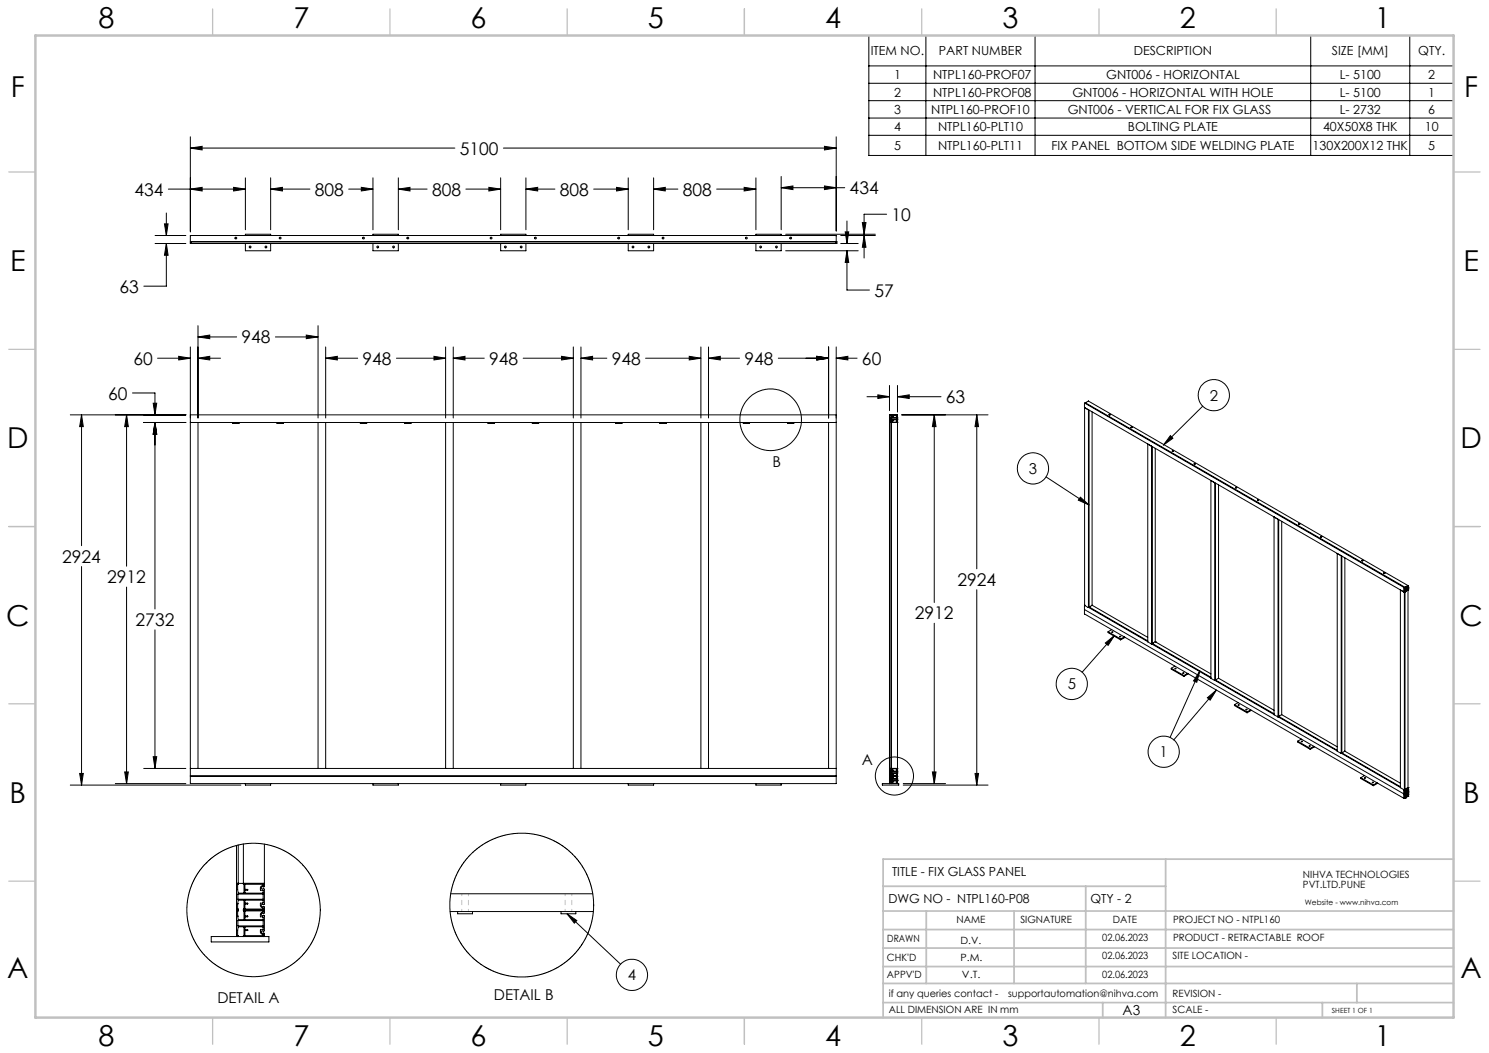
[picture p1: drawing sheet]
<svg xmlns="http://www.w3.org/2000/svg" width="420mm" height="297mm" viewBox="0 0 420 297" stroke-linecap="round" stroke-linejoin="round" font-family="sans-serif">
<g fill="none" stroke="#000" stroke-width=".28">
<path d="M245.1 10h164.9v33.8h-164.9zM245.1 18.6h164.9M261.2 10v33.8M292 10v33.8M369.7 10v33.8M397.7 10v33.8M53.7 38.6v26.8M235.9 38.6v26.6M245.1 23.5h164.9M245.1 28.4h164.9M245.1 33.3h164.9M245.1 38.2h164.9"/>
<path d="M47.5 53.3h21.7M53.7 41.8l3.3-.5v1zM53.7 53.3l3.3-.5v1.1zM53.7 41.8h74.6M65.9 52.8l3.3 .5-3.3 .6zM69.2 50.2v14.6M76.3 53.3l3.4-.5v1.1zM76.3 53.3h11.1M76.3 50.2v14.6M98.4 53.3h6.8M101.9 52.8l3.3 .5-3.3 .6zM105.2 50.2v14.6"/>
<path d="M112.4 53.3h8.1M112.4 50.2v14.6M112.4 53.3l3.2-.5v1.1zM131.4 53.3h9.8M137.9 52.8l3.3 .5-3.3 .6zM141.2 50.2v14.6M142 41.8h93.9M148.3 53.3h8.2M148.3 50.2v14.6M148.3 53.3l3.4-.5v1.1zM167.5 53.3h9.7M173.9 52.8l3.3 .5-3.3 .6z"/>
<path d="M177.2 50.2v14.6M184.4 53.3h6.8M184.4 50.2v14.6M184.4 53.3l3.2-.5v1.1zM202.1 53.3h11.1M209.9 52.8l3.3 .5-3.3 .6zM213.2 50.2v14.6M220.3 49.8v15M220.3 52.9h18M220.3 52.9l3.4-.4v1zM232.6 41.3l3.3 .5-3.3 .5zM232.6 52.5l3.3 .4-3.3 .6z"/>
<path d="M43.7 66.4h8.7M43.7 68.7h8.7M46.4 63.1h1l-.5 3.3zM46.9 68.7l.5 3.3h-1zM46.9 68.7v12h-6.3M46.9 60.1v6.3M53.7 66.4h182.2v2.3h-182.2zM53.7 68.1h.1M53.7 68.5h.1M53.7 68.1h182.2M53.7 68.5h182.2M69.2 66.4v-.3h7.1v.3"/>
<path d="M69.2 68.7v2h7.1v-2M105.2 66.4v-.3h7.2v.3M105.2 68.7v2h7.2v-2M141.2 66.4v-.3h7.1v.3M141.2 68.7v2h7.1v-2M177.2 66.4v-.3h7.2v.3M177.2 68.7v2h7.2v-2M213.2 66.4v-.3h7.1v.3M213.2 68.7v2h7.1v-2M221.6 66.1h25.3M221.6 70.7h20.5M235.9 68.1h.1"/>
<path d="M235.9 68.5h.1M237.1 66.4h9.8M237.1 68.7h5M238.4 65.4h1l-.5 3.3zM238.9 70.7v11.1h6.4M238.9 62.3v6.4M238.9 70.7l.5 3.3h-1zM243.2 62.8h1.1l-.6 3.3zM243.7 66.4v6.4M243.7 66.4l.6 3.3h-1.1zM250.1 60.4h-6.4v5.7M53.7 97.9v21.3"/>
<path d="M55.8 95l3.4-.5v1zM55.8 91.9v26M55.8 95h10.9M77.7 95h12M86.4 94.5l3.3 .5-3.3 .5zM89.7 91.9v26M91.9 97.9v20M125.7 97.9v20M127.8 97.9v20M161.7 97.9v20M163.9 97.9v20M197.7 97.9v20"/>
<path d="M199.8 97.9v20M233.7 97.9v20M235.9 97.9v21.3M19.8 117h32.6M23 117l.5 3.3h-1zM23 117v36.9M35.7 117l.5 3.3h-1zM35.7 117v42.7M37.4 110.8h6.3v6.2M40.5 119.2h11.9M43.2 113.7h1l-.5 3.3zM43.7 119.2l.5 3.3h-1z"/>
<path d="M43.7 119.2v52.6M44.5 101h9.2M50.4 100.5l3.3 .5-3.3 .5zM53.7 119.2h2.1M53.7 117.1h182.2M53.7 119.2v97.5M55.8 101l3.4-.5v1zM55.8 101h6.4M55.8 119.2h33.9M55.8 119.2v97.5M65.7 119.2v.2h1.7v-.2M78.1 119.2v.2h1.8v-.2"/>
<path d="M89.7 119.2h2.2M89.7 119.2v97.5M91.9 101l3.2-.5v1zM91.9 101h9M91.9 119.2h33.8M91.9 119.2v97.5M101.6 119.2v.2h1.8v-.2M111.8 101h13.9M114.1 119.2v.2h1.8v-.2M122.4 100.5l3.3 .5-3.3 .5zM125.7 119.2h2.1M125.7 119.2v97.5"/>
<path d="M127.8 101l3.4-.5v1zM127.8 101h8.8M127.8 119.2h33.9M127.8 119.2v97.5M137.7 119.2v.2h1.7v-.2M147.6 101h14.1M150.1 119.2v.2h1.8v-.2M158.4 100.5l3.3 .5-3.3 .5zM161.7 119.2h2.2M161.7 119.2v97.5M163.9 101h7.3M163.9 101l3.2-.5v1z"/>
<path d="M163.9 119.2h33.8M163.9 119.2v97.5M173.6 119.2v.2h1.8v-.2M182.1 101h15.6M186.1 119.2v.2h1.8v-.2M194.4 100.5l3.3 .5-3.3 .5zM197.7 119.2h2.1M197.7 119.2v97.5M199.8 101h8.8M199.8 101l3.4-.5v1zM199.8 119.2h33.9M199.8 119.2v97.5"/>
<path d="M209.7 119.2v.2h1.7v-.2M219.5 101h14.2M222.1 119.2v.2h1.8v-.2M230.4 100.5l3.3 .5-3.3 .5zM233.7 119.2h2.2M233.7 119.2v97.5M235.9 101h5.9M235.9 101l3.2-.5v1zM235.9 119.2v97.5M244.5 111.9h6.4M247.6 111.4l3.3 .5-3.3 .5zM250.9 108.7v7.1"/>
<path d="M251 119.2v97.5M251 118.7v-.3h.5v.7M251 118.7h.1M251 119.1h.1M251 119.2h2.1M251 118.7v.4M251 119.2h.1M251 117.9v.4h2v-.4M251 117.9h.1M251 117.1v.7h.5v-.7M251 117.1h.1M251 117.9h2"/>
<path d="M251.1 119.2h.1M251.1 117l-.2 .1 .1 2.1M251.1 117v.1M251.1 119.1v97.7M251.5 119.2h.1M251.5 117h1.7v.3h-.3l.3 .2v1.2l-.3 .1 .3 .1-.1 .3M251.5 119.1h.1M251.5 117.1h.1M251.5 119.1v97.7M251.6 117.5h.1M251.6 117.6h.1M251.6 119.1h.1"/>
<path d="M251.6 118.4h.1M251.6 118.6h.1M251.6 118.7h.1M251.6 118.4v.2M251.6 118.7v.4M251.6 117.6h.2M251.6 119.1h1.4M251.6 118.4h1.4M251.6 117.5h.2M251.6 118.6h.2M251.6 118.7h.2M251.8 117.5h.1"/>
<path d="M251.8 117.6h.1M251.8 118.6h.1M251.8 118.7h.1M251.8 117.5v.1M251.8 118.6v.1M253 117.2h.1M253 117.2l-.2 .4h.2v.2h-1.4v-.2M253 117.2l-1.4-.1v.4M253 118.4v.2h-.2l.2 .5M253 119.1h.1M253 117.9h.1M253 118.4h.1"/>
<path d="M253.1 119.2v97.5M253.2 108.7v7.5M253.2 111.9h12.2M253.2 111.9l3.3-.5v1zM254.4 117h24.3M263.5 117l.5 3.3h-1zM263.5 117v52.9M275.5 117l.5 3.3h-1zM275.5 117v43.4M305.9 114.9h.1M305.9 113.8v58.1M305.9 115l1.1 .6"/>
<path d="M305.9 113.7v.1M305.9 114.9l90.2 52.1M306 113.7h.1M306 113.7l90.1 52.1M306 113.7h-.1M306.2 113.6h.1M306.2 113.6l.8-.5 90.2 52.1M306.2 113.6l90.1 52.1M306.2 113.6v.2M307 115.6v55.7M307.2 115.7v55.5M308 116.2v54.5"/>
<path d="M312.8 116.9l.4 .1zM313.2 117h-.4h.2M339.3 114.5l-11.1 11.1M295.1 134.5l12.1 7.9M319.4 120.5h-.4l.2 .1M323.7 125.3l1.1 .6M323.7 125.3v55.7l1.1 .6M323.7 125.2v.1M324.8 125.9v55.7M325 126v55.5M325.9 126.5v54.5M330.1 122.9l.7 .7-2.6 2z"/>
<path d="M330.7 127.2l.3 .1zM330.7 127.3h.3M330.7 127.2l.2 .1M337.2 130.8h-.4l.2 .1M341.6 135.5h.1M341.6 135.5v55.8M341.6 135.6l1 .5 .1 55.8M342.8 136.3l.1 55.5M343.7 136.8v54.5M348.8 137.5h-.3l.2 .2M23 159.8v61.6M304.7 140.2l2.5 2.2-3-1.3z"/>
<path d="M354.7 141.1l.3 .1zM354.7 141.1h.3M354.7 141.1l.2 .1M360.4 146.4h.1M360.4 146.4l-1-.6v55.8l1.1 .6M360.5 146.5v55.7M360.7 146.5v55.5M361.5 147v54.6M366.3 147.8h.3M366.3 147.8l.2 .1M372.8 151.4h-.3l.2 .1M377.2 156.1h.1"/>
<path d="M377.2 156.1v55.8M377.2 156.1l1 .6M378.3 156.7v55.8M378.5 156.8v55.5M379.3 157.3v54.6M384.1 158.1h.4M384.1 158.1l.2 .1M35.7 165.6v55.4M43.7 177.7v39M263.5 175.8v45.2M275.5 166.3v55.1M305.9 171.9h.1"/>
<path d="M305.9 170.7l1.1 .6M305.9 170.7h.1M305.9 170.7v.1M305.9 171.9v1.3l90.2 52M305.9 171.9l90.2 52.1M307 171.3h.1M307 171.3l16.7 9.7M307 171.1l16.7 9.7M307 171l.2 .1M307.2 171.2h.1M308 170.7l15.7 9.1M308 170.7l-.8 .5"/>
<path d="M312.6 178.2l3.5 2M312.6 178.2v.2l3.5 2.1M313.6 178.3h.3zM313.6 177.6l-1 .6M314.4 179.2l-9.2 10.4M315.8 179.5l.4 .1zM317.1 179.6l-1 .6M317.4 179.8l-1.3 .7M390.3 161.6l.4 .1-.3 .1zM390.6 161.7h-.3l.2 .1M395 166.4h.1M395 166.4v55.8"/>
<path d="M395 166.4l1.1 .6M396.1 167h.1M396.1 166.7h.1M396.1 166.9h.1M396.1 165.8h.1M396.1 166h.1M396.1 166.5h.1M396.1 166.7l.2 .2M396.1 165.8v1.2M396.1 166v.2M396.1 166.5v.2M396.1 166.2h.1"/>
<path d="M396.1 166.2v.1M396.1 166.9v55.9M396.3 166.8h.1M396.3 166.8v55.8M396.3 166.9h.1M396.3 166.4h.1M396.3 166h.1M396.3 165.7h.1M396.3 165.6v.4M396.3 166.4l-.2 .1M396.3 166l-.2 .2M396.4 166.5h.1"/>
<path d="M396.4 165.9h.1M396.4 165.7l.1 .1M396.4 166.4h.1M396.4 166.4l-.1 .5M396.5 166.4h.1M396.5 166.5h.1M396.5 166.4l-.1 .1M396.5 165.8h.1M396.5 165.8l-.1 .1M396.5 166.4v.1M396.8 165.4l.2 .2M396.8 166.2l.3 .1"/>
<path d="M397 166.2l.1 .1M397 166.2h.1M397 165.6h.1M397.1 166.3h.1M397.1 165.3l.1 .1M397.1 166.2h.1M397.1 165.2h.1M397.1 165.4h.1M397.1 166l-.1 .2M397.1 165.9h.1M397.1 165.9l-.7 .5M397.1 166.4l-.7 .4"/>
<path d="M397.1 166.4h.1M397.1 165.7h.1M397.1 165.3l-.1 .3M397.1 165.2l-.7 .4M397.1 165.6l-.7 .4M397.1 165.5l-.1 .1M397.1 165.2l-.8 .4M397.1 165.9l-1 .6M397.1 165.7l-1 .5M397.2 166.1l-.1 .1M397.2 166.3l-.9 .6M397.2 165.3l-.1 .1"/>
<path d="M397.2 165.2v.1M397.2 165.4v.7M397.2 166.2v56.1M311.8 181.4l2.6-2.2-1.8 2.8zM316.1 180.2v.3M324.8 181.6h.1M324.8 181.6l16.8 9.6M324.8 181.4l16.8 9.6M324.8 181.3l.2 .1M325 181.5h.1M325.9 181h.1M325.9 181l15.7 9.1"/>
<path d="M325.9 181l-.9 .5M330.4 188.5l3.5 2M330.4 188.5v.2l3.5 2.1M331.4 187.9l-1 .6M333.9 190.5v.3M335 189.9l-1.1 .6M335.2 190l-1.3 .8M338.5 189.2l-.9 3.2-.9-.4zM338.5 189.2l-8.5 18.8M340.6 196.8l2.5-2.2-1.8 2.9zM341.6 191.3h.1M341.6 191.3l1.1 .6"/>
<path d="M342.7 191.9h.1M342.7 191.9l16.7 9.6M342.7 191.7l16.7 9.6M342.7 191.6l.1 .1M342.8 191.7h.1M343.1 194.6l-12 14.1M343.7 191.3l15.7 9M343.7 191.3l-.8 .5M348.2 198.8l3.6 2M348.2 198.8v.2l3.6 2M349.3 198.2l-1.1 .6M22.5 218.2h1l-.5 3.2z"/>
<path d="M35.2 217.7h1l-.5 3.3zM40.5 216.7h11.9M43.2 213.4h1l-.5 3.3zM53.7 216.7h2.1M53.7 216.7v2.2M53.7 218.9v2.1h182.2v-2.1M53.7 218.9h182.2M55.8 216.7h33.9M89.7 216.7h2.2M91.9 216.7h33.8M125.7 216.7h2.1M127.8 216.7h33.9"/>
<path d="M161.7 216.7h2.2M163.9 216.7h33.8M197.7 216.7h2.1M199.8 216.7h33.9M233.7 216.7h2.2M235.9 216.7v2.2M251 218.4h.1M251 218.8h.1M251 216.7v2.2M251 216.8h.1M251 217.2h.1M251 218.9v2.1"/>
<path d="M251 219h.1M251 219.4h.1M251 216.7h2.1M251 218.9h.1M251 216.8v.4M251 218.4v.4M251 219v.4M251 217.2v.3M251 219.4v.3M251 216.7h.1M251 217.5h.1M251 217.6h.1"/>
<path d="M251 218h.1M251 219.7h.1M251 217.6v.4M251 219.7v.5M251 217.6h2v.4M251 218.1v.3M251 218h2M251 219.7h2M251.1 216.7h.1M251.1 218.1h.4v.7M251.1 218.1h-.1M251.1 216.8h-.1"/>
<path d="M251.1 218.8v.1M251.5 216.7h.1M251.5 218.9h.1M251.5 218.8h.1M251.5 216.8h.1M251.5 218.8v.1M251.5 216.8v.7h-.4M251.5 219v.7h-.4M251.5 219h.1M251.5 218.9h1.6M251.6 218.1h.1M251.6 218.4h.1"/>
<path d="M251.6 218.8h.1M251.6 217.3h.1M251.6 217.5h.1M251.6 216.8h.1M251.6 216.8v.4h.2M251.6 219h.1M251.6 219.4h.1M251.6 219.4v.1M251.6 217.3v.2M251.6 218.1v.2h.2M251.6 218.4v.4M251.6 219v.4"/>
<path d="M251.6 219.5v.2h1.4M251.6 218.1h1.4M251.6 218.8h1.4M251.6 216.8h1.4M251.6 217.5h1.4M251.6 218.4h.2M251.6 219h1.4M251.6 219.4h.2M251.8 218.3h.1M251.8 218.4h.1M251.8 217.3h-.2M251.8 217.2h.1"/>
<path d="M251.8 219.4h.1M251.8 218.3v.1M253 218.3l-.2 .2 .2 .3M253 218.3h.1M253 217.3h.1M253 216.9l-.2 .2v.2h.2M253 216.9h.1M253 218.1h.1M253 218.8h.1M253 218h.1M253 217.5h.1M253 216.8h.1"/>
<path d="M253 219.7h.1M253 219l-.2 .2 .2 .2M253 219h.1M253 219.6v.1M253 219.5h.1M253 216.8v.1M253 217.3v.2M253 218.1v.2M253 219.5v.1M253 219.7v.5M253.1 216.7l.1 .3-.3 .1 .3 .1v1.2l-.3 .1 .3 .1-.1 .3M253.1 218.9l.1 .2-.3 .1 .3 .1v1.3h-.3l.3 .2-.1 .2"/>
<path d="M263 217.7h1l-.5 3.3zM275 218.2h1l-.5 3.2zM351.5 200l.3 .2h-.3zM351.8 200.8v.2M352.8 200.2l-1 .6M353 200.3l-1.2 .7M360.5 202.2h.1M360.5 202.2l16.7 9.6M360.5 202l16.7 9.6M360.5 201.9l.2 .1M360.7 202h.1M361.5 201.6l-.8 .4"/>
<path d="M361.5 201.6l15.7 9M366 209.1l3.6 2M366 209.1v.2l3.6 2M367 209.1l.2-.1 .2 .2zM367.1 208.5l-1.1 .6M369.3 210.4h.3zM369.6 211.1v.2M370.6 210.5l-1 .6M370.8 210.6l-1.2 .7M377.2 211.9h.1M377.2 211.9l1.1 .6M378.3 212.4l16.7 9.7"/>
<path d="M378.3 212.3l16.7 9.6M378.3 212.2l.2 .1M378.5 212.3h.1M379.3 211.9l-.8 .4M379.3 211.9l15.7 9M383.9 219.4l3.5 2M383.9 219.4v.2l3.5 2M384.9 219.4l.3 .1zM384.9 218.8l-1 .6M19.8 221.4h48.1M32.5 221h19.9M66.7 238.5v10.7h.3"/>
<path d="M67.2 238.3v11.1h-.1M68.7 238.1v11.3h.1M69.2 221v.4h7.1v-.4M74.6 238.1v11.1h-.3M105.2 221v.4h7.2v-.4M141.2 221v.4h7.1v-.4M177.2 221v.4h7.2v-.4M213.2 221v.4h7.1v-.4M248.9 221h4.6v.4h-4.6zM251 220.5v-.3h.5v.7M251 220.5h.1M251 220.9h.1"/>
<path d="M251 220.9l.1 .1M251 220.5v.4M251 221h.1M251 220.2h.1M251 220.2h2M251.1 221h.1M251.5 221h.1M251.5 220.9v.1M251.5 220.9h.1M251.6 220.2h.1M251.6 220.2v.3h.2M251.6 220.6h.1"/>
<path d="M251.6 220.9h.1M251.6 220.6v.3M251.6 220.2h1.4M251.6 220.9h1.4M251.8 220.5h.1M251.8 220.5l-.2 .1M253 220.2v.3h-.2l.2 .3M253 220.2h.1M253 220.9h.1M254.8 221h11.9M254.8 221.4h23.9M387.4 221.4v.2"/>
<path d="M388.4 220.8l-1 .6M388.6 220.9l-1.2 .7M395 222.2h.1M395 222.2l1.1 .6M396.1 224h.1M396.1 225.2h.1M396.1 223.7h.1M396.1 223.9h.1M396.1 222.8h.1M396.1 223.1h.1M396.1 224.9h.1M396.1 225.1v.1"/>
<path d="M396.1 224.3h.1M396.1 224.7h.1M396.1 223.7l.2 .1M396.1 223.8l.2 .1M396.1 225.1h.1M396.1 224.9l.2 .2M396.1 222.8v2.4M396.1 223.1v.1M396.1 224.3v.1M396.1 222.7h.1M396.1 223.5h.1M396.1 223.9v.1"/>
<path d="M396.1 223.2h.1M396.1 224.8h.1M396.1 224.4h.1M396.1 222.5l.2 .2M396.1 222.7v.1M396.1 222.5l.2 .1M396.1 223.5v.2M396.1 224.8v.1M396.3 222.6h.1M396.3 223.8h.1M396.3 223.4h.1M396.3 223.1h.1"/>
<path d="M396.3 222.7h.1M396.3 225.1h.1M396.3 225h.1M396.3 224.6h.1M396.3 223.9h.1M396.3 223.8v.1M396.3 222.6v.5M396.3 223.4l-.2 .1M396.3 223.1l-.2 .1M396.3 224.6l-.2 .2M396.4 223.5h.1M396.4 224.7h.1"/>
<path d="M396.4 224.1h.1M396.4 222.7l.1 .1M396.4 223.4h.1M396.4 224h.1M396.4 224.6h.1M396.4 223.4l-.1 .9-.2 .1M396.4 224.6l-.1 .5M396.4 224.8h.1M396.4 224.1v.1M396.5 223.4h.1M396.5 223.4l-.1 .2M396.5 222.8h-.1"/>
<path d="M396.5 222.8h.1M396.5 222.8l-.1 .1M396.5 224.6h.1M396.5 224h.1M396.5 224.6l-.1 .1M396.5 224l-.1 .1M396.5 224.7h.1M396.5 224.7l-.1 .1M396.5 223.4v.1M396.8 222.4l.2 .1M396.8 223.2l.3 .1M396.8 223.6l.2 .2"/>
<path d="M396.8 224.4l.3 .1M397 222.5h.1M397 224.4l.1 .1M397 224.4h.1M397 223.8h.1M397.1 223.3h.1M397.1 224.5v.1M397.1 222.4h.1M397.1 223.2h.1M397.1 223.6h.1M397.1 224.4h.1M397.1 223.1h.1"/>
<path d="M397.1 223.1v.1M397.1 223.1v.2M397.1 223h.1M397.1 223l-.7 .4M397.1 223.3l-.7 .5M397.1 222.9h.1M397.1 222.7h.1M397.1 222.7l-1 .5M397.1 222.9l-1 .6M397.1 222.2l-.1 .3M397.1 222.2h.1M397.1 222.2l-.7 .4"/>
<path d="M397.1 222.6l-.7 .4M397.1 222.6h.1M397.1 222.5h-.1M397.2 224.5h.1M397.2 223.7h.1M397.1 224.2h.1M397.1 224.2l-.7 .4M397.1 224.6l-.7 .4M397.1 224.6h.1M397.1 224.1h.1M397.1 223.9h.1M397.1 223.9l-1 .6"/>
<path d="M397.1 223.5l-.1 .3M397.1 223.4h.1M397.1 223.4l-.7 .5M397.1 223.8l-.7 .5M397.1 223.8h.1M397.1 223.7l-.1 .1M397.1 222.2l-.8 .4M397.1 223.4l-.8 .4M397.1 224.6l-.8 .5M397.1 224.3l-.1 .1M397.1 224.1l-1 .6M397.2 222.1h.1"/>
<path d="M397.2 223.4h.1M397.2 223.2h.1M397.2 223.3l-.1 .1M397.2 222.2h.1M397.2 222.3l-.1 .1M397.2 222.4h.1M397.2 224.3l-.1 .2M397.2 223.5l-.1 .2M397.2 222.4v.7M397.2 223.2l-.1 .1M397.2 223.4v.1M397.2 223.7v.6"/>
<path d="M397.2 224.5l-.1 .1M397.2 222.1l-.1 .1M67 249.2l-.3 .2v7.1l.3 .1M67 256.6l-.3 .3v7l.3 .3M67 249.2h.2M67 256.6h.2M67 254.9l.2-1h1.6v2.5l-.1 .2M67 254.9h.1M67 254.9v1.5l.2 .2M67 249.4h.1M67 250.9h.1M67 258.4h.1"/>
<path d="M67 258.4l.2 1h1.6M67 249.4v1.5M67.1 252.2h7.1v1.4h-7.1zM67.1 252.2h.1M67.1 259.6h7.1v1.5l-7.1 .1zM67.2 249.2h.1M67.2 256.6h.1M67.2 256.6l-.2 1.8M67.2 249.2h7.1M68.7 249.2h.1M68.7 256.6h.1M68.7 256.6l.1 2.8"/>
<path d="M68.7 256.6h5.6M68.8 249.4h.1M68.8 249.4v2.5h-1.6l-.2-1M68.8 259.4h.1M69.1 254l5.1-.1v.7l-.7 .1-.1 .7 .3 .5 .5 .1v.4h-5.1v-1.4h.7l.1-.3h-.8zM69.1 249.4h5.1v.4l-.6 .3-.2 .9 .8 .1v.8h-5.1v-.8h.7l.1-.2-.8-.1zM69.1 257l5.1-.1v.4l-.5 .1-.3 .5 .1 .7h.7v.8h-5.1v-.8h.8v-.2l-.8-.1zM74.3 249.2l.3 .1-.2 .9a.39 .39 0 0 0-.6-.1 .39 .39 0 0 0 0 .6 .39 .39 0 0 0 .6-.1l.2 .2v4.2l-.2 .2a.4 .4 0 0 0-.6-.1 .4 .4 0 0 0 0 .6 .4 .4 0 0 0 .6 0l.2 .1v.7l-.3 .1M74.3 256.6l.3 .2v.7l-.2 .2a.39 .39 0 0 0-.6-.1 .39 .39 0 0 0 0 .6 .39 .39 0 0 0 .6-.1l.2 .2v4.2l-.2 .2a.39 .39 0 0 0-.6-.1 .39 .39 0 0 0 0 .6 .39 .39 0 0 0 .6-.1l.2 .9-.3 .2M127 257.1h40.4M127.1 252.1h40.1M129.1 257.1v.6h4.2v-.6"/>
<path d="M158.3 257.1v.6h4.1v-.6M159.9 257.7l2.8 1.9-.7 .8zM159.9 257.7l15.1 14.3M59.6 264.2h16.2v1.5h-16.2zM67 262.4l.2-1h1.6v2.5M67 262.4h.1M67.1 263.9h.1M67 262.4v1.5M67.1 263.9l.1 .3M67.1 261.1h.1M68.8 263.9l-.1 .3M68.8 263.9h.1"/>
<path d="M69.1 261.4h5.1v.7l-.7 .1-.1 .7 .2 .3 .6 .4v.3h-5.1v-1.4h.8v-.2l-.8-.1z"/>
<circle cx="66.5" cy="67.2" r=".25"/>
<circle cx="70.5" cy="69.7" r=".26"/>
<circle cx="75" cy="69.7" r=".26"/>
<circle cx="79" cy="67.1" r=".25"/>
<circle cx="102.5" cy="67.1" r=".25"/>
<circle cx="106.6" cy="69.7" r=".26"/>
<circle cx="111" cy="69.7" r=".26"/>
<circle cx="115" cy="67.2" r=".25"/>
<circle cx="138.5" cy="67.2" r=".25"/>
<circle cx="142.5" cy="69.7" r=".26"/>
<circle cx="147" cy="69.7" r=".26"/>
<circle cx="151" cy="67.1" r=".25"/>
<circle cx="174.5" cy="67.1" r=".25"/>
<circle cx="178.6" cy="69.7" r=".26"/>
<circle cx="183" cy="69.7" r=".26"/>
<circle cx="187" cy="67.2" r=".25"/>
<circle cx="210.5" cy="67.2" r=".25"/>
<circle cx="214.5" cy="69.7" r=".26"/>
<circle cx="219" cy="69.7" r=".26"/>
<circle cx="223" cy="67.1" r=".25"/>
<circle cx="217.4" cy="118.4" r="8.7"/>
<circle cx="342.4" cy="111.5" r="4.4"/>
<circle cx="291.4" cy="132.1" r="4.4"/>
<circle cx="319.2" cy="120.5" r=".15"/>
<circle cx="337" cy="130.8" r=".15"/>
<circle cx="348.7" cy="137.5" r=".15"/>
<circle cx="366.5" cy="147.8" r=".15"/>
<circle cx="372.7" cy="151.4" r=".15"/>
<circle cx="384.3" cy="158.1" r=".15"/>
<circle cx="302.3" cy="192.9" r="4.4"/>
<circle cx="331.6" cy="188.6" r=".15"/>
<circle cx="333.8" cy="189.9" r=".14"/>
<circle cx="349.4" cy="198.9" r=".15"/>
<circle cx="252.3" cy="218.9" r="5.4"/>
<circle cx="328.2" cy="212" r="4.4"/>
<circle cx="387.3" cy="220.7" r=".15"/>
<circle cx="71.5" cy="256.7" r="18.8"/>
<circle cx="147.2" cy="255.3" r="20.3"/>
<circle cx="178.3" cy="275" r="4.4"/>
</g>
<path d="M130.3 257v-4.9M132.1 257v-4.9M161.3 257v-4.9" fill="none" stroke="#c0c0c0" stroke-width=".28" stroke-dasharray="15.2 1.3 1.3 1.3" stroke-dashoffset="14.7"/>
<path d="M159.4 256.9v-4.7" fill="none" stroke="#c0c0c0" stroke-width=".28" stroke-dasharray="15.2 1.3 1.3 1.3" stroke-dashoffset="14.8"/>
<g fill="none" stroke="#c0c0c0" stroke-width=".35">
<path d="M60 2.5v7.5M110 2.5v7.5M160 2.5v7.5M210 2.5v7.5M260 2.5v7.5M310 2.5v7.5M360 2.5v7.5M2.5 48.5h7.5M410 48.5h7.5M2.5 98.5h7.5M410 98.5h7.5M2.5 148.5h7.5"/>
<path d="M410 148.5h7.5M2.5 198.5h7.5M410 198.5h7.5M2.5 248.5h7.5M410 248.5h7.5M60 287v7.5M110 287v7.5M160 287v7.5M210 287v7.5M260 287v7.5M310 287v7.5M360 287v7.5"/>
</g>
<g fill="none" stroke="#c0c0c0" stroke-width=".5">
<path d="M249.1 257h160.9M249.1 250h79.7M261.3 257v20.4M286 257v20.4M306.2 250v27.4M328.8 242.3v44.7M410 242.3h-160.9v44.7M249.1 272.6h160.9M249.1 267.4h160.9M249.1 262.2h160.9M249.1 277.4h160.9M382.7 277.4v5.4"/>
<path d="M249.1 282.8h160.9M311 282.8v4.2M373 282.8v4.2"/>
</g>
<path d="M10 10h400v277h-400z" fill="none" stroke="#c0c0c0" stroke-width=".7"/>
<g fill="#000">
<path d="M43.2 113.7h1l-.5 3.3zM43.7 119.2l.5 3.3h-1zM50.4 100.5l3.3 .5-3.3 .5zM55.8 101l3.4-.5v1zM55.8 95l3.4-.5v1zM86.4 94.5l3.3 .5-3.3 .5zM91.9 101l3.2-.5v1zM122.4 100.5l3.3 .5-3.3 .5zM127.8 101l3.4-.5v1zM158.4 100.5l3.3 .5-3.3 .5zM163.9 101l3.2-.5v1zM194.4 100.5l3.3 .5-3.3 .5zM199.8 101l3.4-.5v1zM230.4 100.5l3.3 .5-3.3 .5zM230.4 100.5l3.3 .5-3.3 .5zM235.9 101l3.2-.5v1zM43.7 119.2l.5 3.3h-1zM43.2 213.4h1l-.5 3.3zM35.2 217.7h1l-.5 3.3zM35.7 117l.5 3.3h-1zM22.5 218.2h1l-.5 3.2zM23 117l.5 3.3h-1zM275.5 117l.5 3.3h-1zM275 218.2h1l-.5 3.2zM263 217.7h1l-.5 3.3zM263.5 117l.5 3.3h-1zM247.6 111.4l3.3 .5-3.3 .5zM253.2 111.9l3.3-.5v1zM232.6 41.3l3.3 .5-3.3 .5zM53.7 41.8l3.3-.5v1zM65.9 52.8l3.3 .5-3.3 .6zM53.7 53.3l3.3-.5v1.1zM76.3 53.3l3.4-.5v1.1zM101.9 52.8l3.3 .5-3.3 .6zM112.4 53.3l3.2-.5v1.1zM137.9 52.8l3.3 .5-3.3 .6zM148.3 53.3l3.4-.5v1.1zM173.9 52.8l3.3 .5-3.3 .6zM184.4 53.3l3.2-.5v1.1zM209.9 52.8l3.3 .5-3.3 .6zM220.3 52.9l3.4-.4v1zM232.6 52.5l3.3 .4-3.3 .6zM243.2 62.8h1.1l-.6 3.3zM243.7 66.4l.6 3.3h-1.1zM238.4 65.4h1l-.5 3.3zM238.9 70.7l.5 3.3h-1zM46.4 63.1h1l-.5 3.3zM46.9 68.7l.5 3.3h-1z"/>
<path d="M330.1 122.9l.7 .7-2.6 2zM304.7 140.2l2.5 2.2-3-1.3zM311.8 181.4l2.6-2.2-1.8 2.8zM340.6 196.8l2.5-2.2-1.8 2.9zM338.5 189.2l-.9 3.2-.9-.4zM159.9 257.7l2.8 1.9-.7 .8z"/>
</g>
<g font-size="8.1">
<text x="27.8" y="8">8</text>
<text x="82.8" y="8">7</text>
<text x="132.8" y="8">6</text>
<text x="182.8" y="8">5</text>
<text x="232.8" y="8">4</text>
<text x="282.8" y="8">3</text>
<text x="332.8" y="8">2</text>
<text x="387.8" y="8">1</text>
<text x="3" y="27.2">F</text>
<text x="413" y="27.2">F</text>
<text x="2.8" y="76.5">E</text>
<text x="412.8" y="76.5">E</text>
<text x="2" y="126.5">D</text>
<text x="412" y="126.5">D</text>
<text x="1.7" y="176.5">C</text>
<text x="411.7" y="176.5">C</text>
<text x="2.7" y="226.5">B</text>
<text x="412.7" y="226.5">B</text>
<text x="2" y="275.7">A</text>
<text x="412" y="275.7">A</text>
<text x="27.8" y="295">8</text>
<text x="82.8" y="295">7</text>
<text x="132.8" y="295">6</text>
<text x="182.8" y="295">5</text>
<text x="232.8" y="295">4</text>
<text x="282.8" y="295">3</text>
<text x="332.8" y="295">2</text>
<text x="387.8" y="295">1</text>
</g>
<g font-size="4.9">
<text x="129.7" y="43.6">5100</text>
<text x="37.9" y="55.2">434</text>
<text x="88.8" y="55.2">808</text>
<text x="121.9" y="55.2">808</text>
<text x="157.9" y="55.2">808</text>
<text x="192.6" y="55.2">808</text>
<text x="239.7" y="54.8">434</text>
<text x="251.5" y="62.3">10</text>
<text x="33.7" y="82.6">63</text>
<text x="246.6" y="83.7">57</text>
<text x="68.1" y="96.9">948</text>
<text x="37.6" y="102.9">60</text>
<text x="102.3" y="102.9">948</text>
<text x="138" y="102.9">948</text>
<text x="172.6" y="102.9">948</text>
<text x="210" y="102.9">948</text>
<text x="243.1" y="102.9">60</text>
<text x="30.5" y="112.7">60</text>
<text x="266.8" y="113.7">63</text>
<text x="17.5" y="158.7">2924</text>
<text x="30.2" y="164.5">2912</text>
<text x="270.1" y="165.2">2924</text>
<text x="38.3" y="176.5">2732</text>
<text x="258.1" y="174.7">2912</text>
</g>
<g font-size="4.2">
<text x="341.2" y="113">2</text>
<text x="217.9" y="131.7">B</text>
<text x="290.2" y="133.6">3</text>
<text x="301.2" y="194.4">5</text>
<text x="243.1" y="215.9">A</text>
<text x="327.1" y="213.5">1</text>
<text x="177.1" y="276.5">4</text>
<text x="61.3" y="282.9">DETAIL A</text>
<text x="139.3" y="282.1">DETAIL B</text>
</g>
<text font-size="3.9" x="316.7" y="286.4">A3</text>
<g font-size="3.5">
<text x="245.6" y="15.6">ITEM NO.</text>
<text x="264.8" y="15.6">PART NUMBER</text>
<text x="319.8" y="15.6">DESCRIPTION</text>
<text x="375.7" y="15.6">SIZE [MM]</text>
<text x="400" y="15.6">QTY.</text>
<text x="252.2" y="22.4">1</text>
<text x="263.2" y="22.4">NTPL160-PROF07</text>
<text x="312" y="22.4">GNT006 - HORIZONTAL</text>
<text x="377.9" y="22.4">L- 5100</text>
<text x="402.9" y="22.4">2</text>
<text x="252.2" y="27.3">2</text>
<text x="263.2" y="27.3">NTPL160-PROF08</text>
<text x="302.5" y="27.3">GNT006 - HORIZONTAL WITH HOLE</text>
<text x="377.9" y="27.3">L- 5100</text>
<text x="402.9" y="27.3">1</text>
<text x="252.2" y="32.1">3</text>
<text x="262.7" y="32.1">NTPL160-PROF10</text>
<text x="301.2" y="32.1">GNT006 - VERTICAL FOR FIX GLASS</text>
<text x="377.9" y="32.1">L- 2732</text>
<text x="402.9" y="32.1">6</text>
<text x="252.2" y="37">4</text>
<text x="264.6" y="37">NTPL160-PLT10</text>
<text x="318.2" y="37">BOLTING PLATE</text>
<text x="373.2" y="37">40X50X8 THK</text>
<text x="401.9" y="37">10</text>
<text x="252.2" y="42.3">5</text>
<text x="264.6" y="42.3">NTPL160-PLT11</text>
<text x="296.6" y="42.3">FIX PANEL BOTTOM SIDE WELDING PLATE</text>
<text x="370.3" y="42.3">130X200X12 THK</text>
<text x="402.9" y="42.3">5</text>
<text x="251.6" y="247.2">TITLE - FIX GLASS PANEL</text>
<text x="250.6" y="254.8">DWG NO - NTPL160-P08</text>
<text x="307.6" y="254.8">QTY - 2</text>
</g>
<g font-size="2.8">
<text x="367.5" y="247.7">NIHVA TECHNOLOGIES</text>
<text x="367.5" y="250.5">PVT.LTD.PUNE</text>
<text x="269.8" y="260.4">NAME</text>
<text x="287.8" y="260.4">SIGNATURE</text>
<text x="313.9" y="260.5">DATE</text>
<text x="330.9" y="260.5">PROJECT NO - NTPL160</text>
<text x="250.3" y="265.7">DRAWN</text>
<text x="270.9" y="266.1">D.V.</text>
<text x="310.9" y="265.5">02.06.2023</text>
<text x="330.9" y="265.5">PRODUCT - RETRACTABLE ROOF</text>
<text x="250.2" y="271.1">CHK'D</text>
<text x="250.2" y="275.8">APPV'D</text>
<text x="270.9" y="271.1">P.M.</text>
<text x="271.3" y="275.8">V.T.</text>
<text x="310.9" y="270.6">02.06.2023</text>
<text x="310.9" y="275.7">02.06.2023</text>
<text x="330.7" y="270.6">SITE LOCATION -</text>
<text x="250.7" y="281.1">if any queries contact -</text>
<text x="284.3" y="281.1">supportautomation@nihva.com</text>
<text x="330.7" y="281.1">REVISION -</text>
<text x="250.7" y="285.6">ALL DIMENSION ARE IN mm</text>
<text x="330.7" y="285.6">SCALE -</text>
</g>
<text font-size="2.1" x="368.1" y="255.1">Website - www.nihva.com</text>
<text font-size="2" x="375.7" y="285.6">SHEET 1 OF 1</text>
</svg>
